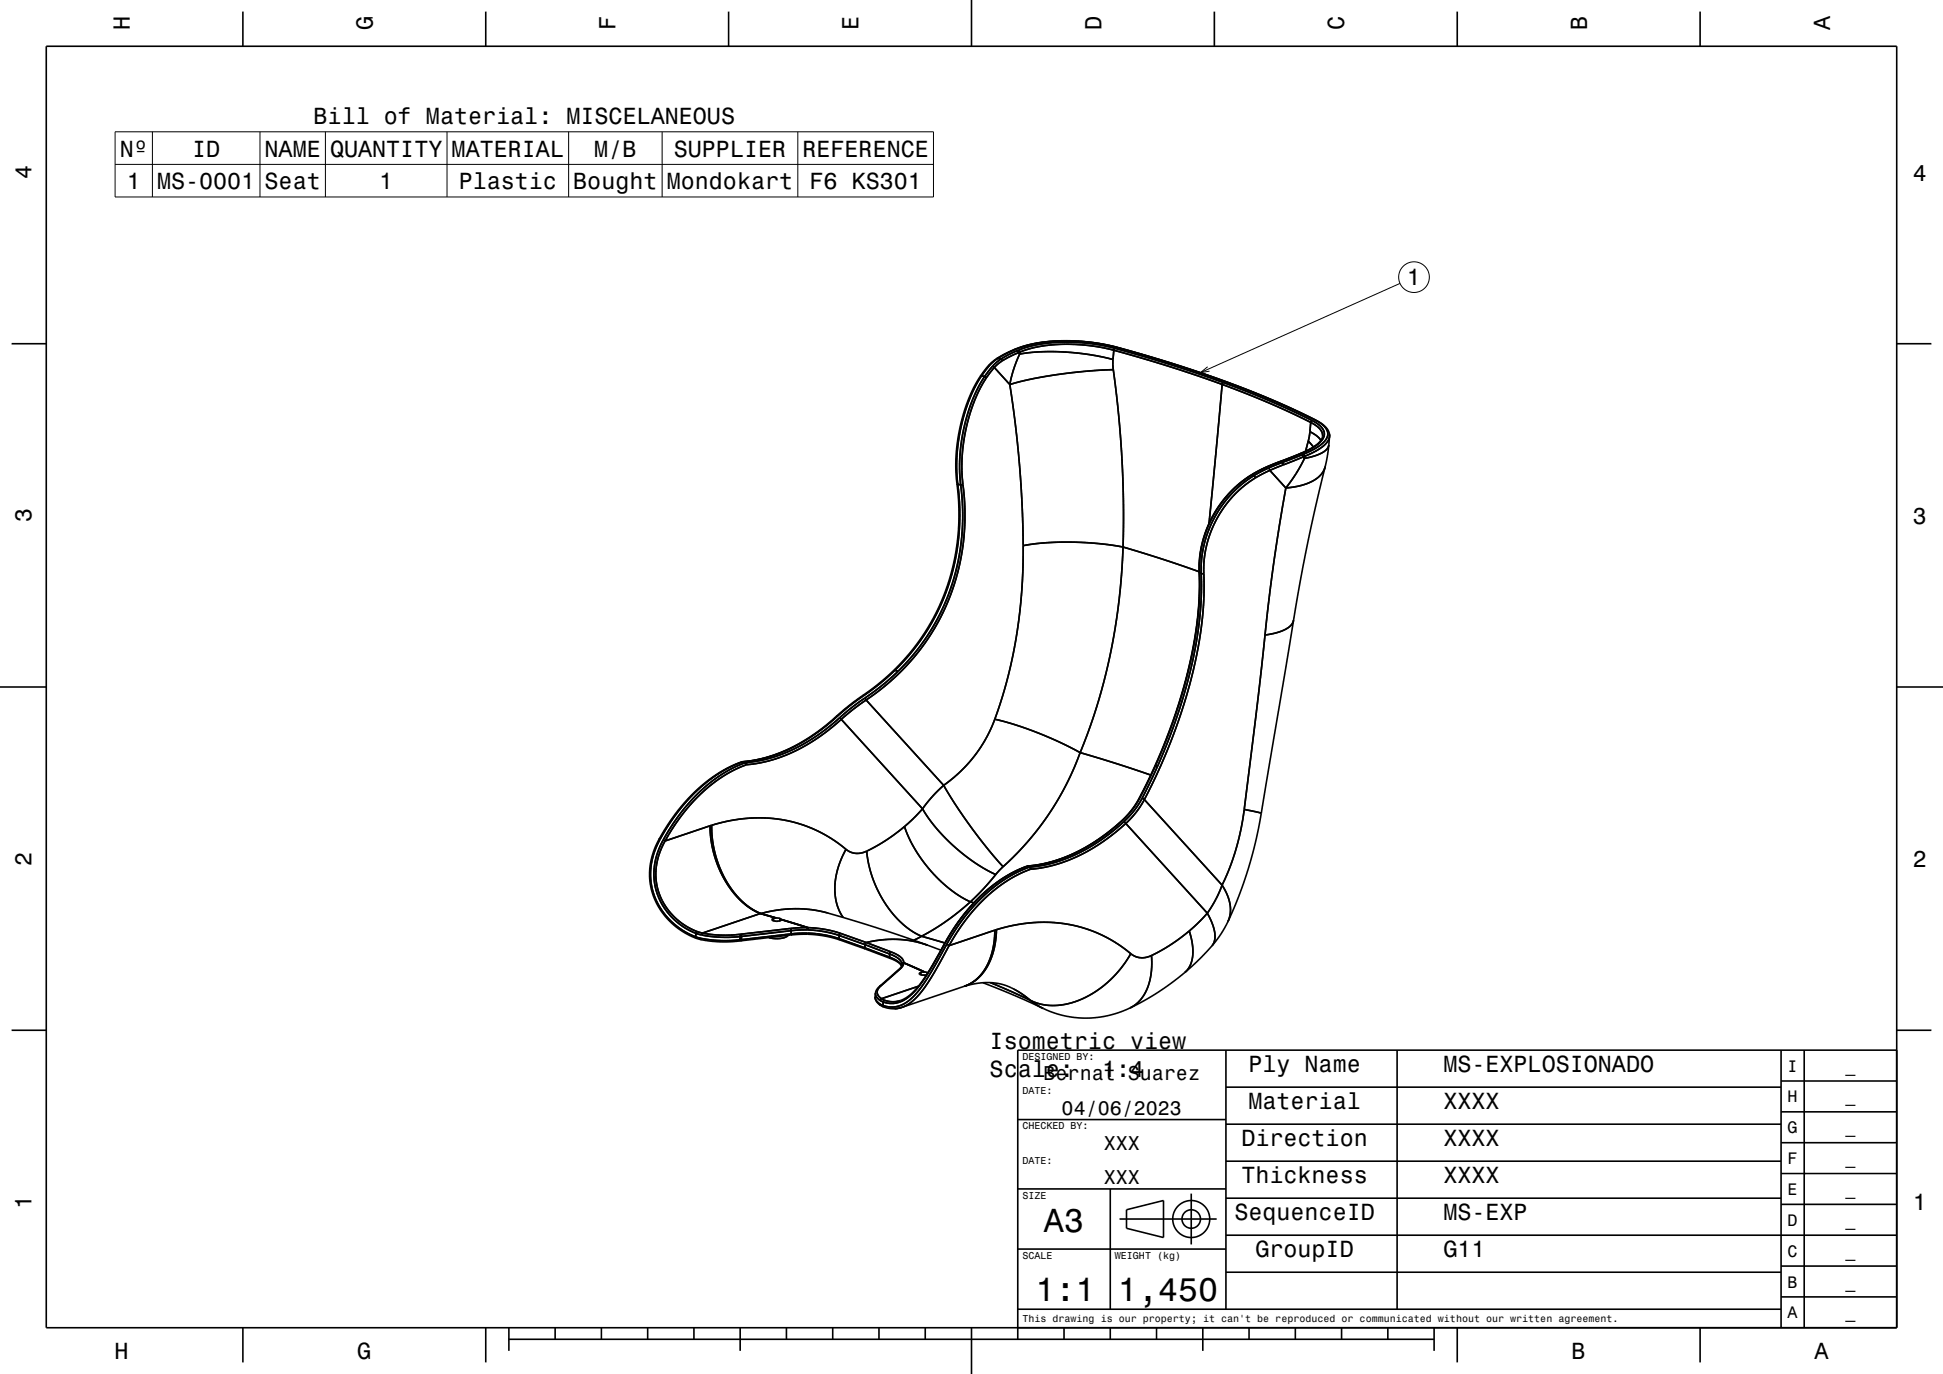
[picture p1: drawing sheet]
<svg xmlns="http://www.w3.org/2000/svg" width="420mm" height="297mm" viewBox="0 0 420 297" stroke-linecap="round" stroke-linejoin="round" font-family="sans-serif">
<g fill="none" stroke="#000" stroke-width=".35">
<path d="M10 10h400v277h-400zM52.5 2.5v7.5M105 2.5v7.5M157.5 2.5v7.5M210 0v10M262.5 2.5v7.5M315 2.5v7.5M367.5 2.5v7.5M2.5 74.3h7.5M213.6 79.1l-1.7 2.2M213.9 79l-1.7 2.2M213.9 79l-.3 .1"/>
<path d="M214.6 79.1l-1.8 2.3M214.6 79.1l.3 .3M214.9 79.4l-1.7 2.3M214.9 79.4l3.4 3.7M215.5 77.5l-1.9 1.6M215.7 77.5l-1.8 1.5M215.7 77.5h-.2M215.7 77.5l.7 .1M216.4 77.6l.3 .4M216.4 77.6l-1.8 1.5M216.7 78l-1.8 1.4M217.2 77.7l-.5 .3"/>
<path d="M219.1 79.8l-.8 3.3M219.2 75.6h.1M219.2 75.6l-3.7 1.9M219.3 75.6l-3.6 1.9M219.5 75.4h.2M219.5 75.4l-.3 .2M219.7 75.4l-.4 .2M219.9 75.8l-3.5 1.8M219.9 75.8l.2 .4M220.1 76.2l-2.9 1.5M220.1 76.2l.3 .3M220.2 75.7l.3 .4"/>
<path d="M220.2 75.7l-.3 .1M220.4 76.5l-1.3 3.3M220.4 76.5a50.4 50.4 0 0 1 20.2 1.2M220.4 76.5a50.8 50.8 0 0 1 20.2 1.2M220.5 76.1l-.1 .4M220.5 76.1l-.4 .1M240.6 77.7l.1 2.2M240.7 79.9l1.1 10.2 .7 9 .3 9.7v9.4M240.7 79.9l1.1 10.1 .7 8.7 .3 10.4v9.1M240.7 79.9a93.2 93.2 0 0 0-22.4 3.2M240.7 79.9a91.5 91.5 0 0 0-22.4 3.2M240.8 75.7l11.5 3.4 11.9 4"/>
<path d="M240.8 75.7l12.1 3.5 11.3 3.9M240.8 75.7a34.5 34.5 0 0 0-20.3 .4M240.8 75.7a36.4 36.4 0 0 0-19.6 .1l-.7 .3M240.8 75.7l-.2 2M241 75.3l-.2 .4M241 75.3l11.9 3.5 11.6 3.9M241 75.3l-2.9-.7-2.8-.4-3.5-.2h-2.9a29.9 29.9 0 0 0-7.7 1.3l-1 .4M241 75.3l12.2 3.6 11.3 3.8M241 75.3a35.4 35.4 0 0 0-20.8 .4M241.4 75.1l13 3.8 10.6 3.6M241.4 75.1l-5.4-1.1-5.9-.3a29.3 29.3 0 0 0-10.4 1.7M241.4 75.1l11.7 3.4 11.9 4"/>
<path d="M241.4 75.1a40.2 40.2 0 0 0-20.2-.2l-1.5 .5M241.5 75.1a39.2 39.2 0 0 0-21.1 0l-.9 .3M241.5 75.1l12.7 3.7 10.9 3.7M241.5 75.1h-.1M410 74.3h7.5M211.9 81.3a37.3 37.3 0 0 0-5 23.3M212.2 81.2l-1.3 2.2-1.3 2.7-1 2.9-.8 3.2-.7 3.4-.2 2.9-.1 3.2 .2 3M212.2 81.2l-.3 .1M212.2 81.2a37.4 37.4 0 0 0-5.2 23.5M212.2 81.2l.6 .2M212.8 81.4a37.5 37.5 0 0 0-5.1 23.4M212.8 81.4l.4 .3"/>
<path d="M212.8 81.4l-1.2 2.1-1.3 2.7-1 2.9-.9 3.1-.6 3.4-.3 3.2-.1 3.1 .3 2.9M213.2 81.7a28.1 28.1 0 0 0-2.8 5.7l-1.2 3.9-.9 4.4a35.3 35.3 0 0 0-.2 9M213.2 81.7a36.9 36.9 0 0 0-5.1 23M218.3 83.1l1.2 8.5 .9 8.7 .5 9 .3 8.6M218.3 83.1l1.2 9.1 .9 8.9 .5 8.2 .3 8.6M264.2 83.1l-2.8 30M264.2 83.1l10.1 4 9 4.2M264.2 83.1l10.6 4.2 8.5 4M264.5 82.7l-.3 .4M264.5 82.7l10.7 4.3 8.5 3.9M264.5 82.7l10.4 4.1 8.8 4.1M265 82.5l10.3 4.1 9 4.2"/>
<path d="M265 82.5l10.2 4.1 9.1 4.2M265 82.5h.1M265.1 82.5l9.8 3.9 9.5 4.4M276.7 99.8l-2.8 1.1M276.7 99.8h.1M276.8 99.8l-2.8 1.1M276.8 99.8l.3 .2M277.1 100l-2.9 1.2M277.1 100l.3 .5M280.8 98.2l-4.1 1.6M280.9 98.2l-4.1 1.6M280.9 98.2h-.1"/>
<path d="M281.1 98h.1M281.1 98l-.3 .2M281.2 98l-.3 .2M281.4 98.3l-4.3 1.7M281.4 98.3l.3 .5M281.7 98.8l-4.3 1.7M281.7 98.8l.3 .3M281.7 98.2l.3 .4M281.7 98.2l-.3 .1M282 99.1l-1.9 3.3M282 98.6l2.5-1.1 1.7-1.2 1-1.2 .2-1.2a3.9 3.9 0 0 1-2.3 3.2zM282 98.6l-.3 .2"/>
<path d="M282 98.6v.5M282.8 95.4l-.6 2.1M282.8 95.4l1.1 1.2zM283.2 93.3l-.4 2.1M283.2 93.3l1.5 1 .8 .9a5.3 5.3 0 0 0-2.3-1.9zM283.3 91.3a3.6 3.6 0 0 1 2.6 3M283.3 91.3l1.6 1a2.38 2.38 0 0 1 1 2M283.3 91.3l-.1 2M283.7 90.9l-.4 .4M283.7 90.9a3.8 3.8 0 0 1 2.6 3.1l-.1 .4a8.2 8.2 0 0 1-4.5 3.4l-.5 .2M283.7 90.9l1.2 .8a2.37 2.37 0 0 1 1.4 2.1 2.37 2.37 0 0 1-1.3 2.1l-1.7 1.1-2.1 1M284.3 90.8a4.4 4.4 0 0 1 2.7 2.9 3.8 3.8 0 0 1-2.3 3l-3 1.5"/>
<path d="M284.3 90.8l1 .6a2.6 2.6 0 0 1 1.4 3.5l-.8 .9a13.4 13.4 0 0 1-4.2 2.4M284.3 90.8h.1M284.4 90.8a4.4 4.4 0 0 1 3 3.3l-.2 2.1M285.2 97h.1M285.9 94.3a3.6 3.6 0 0 1-2.2 2.5l-2.6 1.2M287.2 96.2l-.3 .7-.7 .7a11 11 0 0 1-4.2 1.5M287.2 96.2l-.8 4.7M287.2 96.2a3.1 3.1 0 0 1-2.5 2.2l-2.7 .7M206.9 104.6l.1 .1M206.9 104.6a46.8 46.8 0 0 1-20.5 45.8M207 104.7l.5 5.7-.2 5.2-.8 5.3-1.6 5.8-1.9 4.9-2.6 4.7-3.1 4.3-3.9 4.3M207 104.7a46.8 46.8 0 0 1-13.6 40.2"/>
<path d="M207 104.7l.7 .1M207.7 104.8a47 47 0 0 1-13.6 40.3M207.7 104.8l.4 5.4-.2 5.8-.8 5.4-1.5 5.5-2 4.9-2.5 4.6-3.2 4.5-3.8 4.2M208.1 104.7l-.4 .1M208.1 104.7a47.6 47.6 0 0 1-20.9 46.6M208.1 104.7l.4 3.5 .1 3.6-.5 6.4-.5 3.2-.9 3.5-1 3.1-1.3 3.3-1.6 3.1-1.7 2.9-1.7 2.5-2.3 2.8-2 2.2-2.5 2.4-2.7 2.2-2.7 1.9M221.2 117.9l-.3 9.6-1.1 9.7-1 5-1 4.4-1.4 4.8-1.4 4.1M221.2 117.9a64.1 64.1 0 0 1 21.6 .3M221.2 117.9a106.1 106.1 0 0 1-6.2 37.6M242.8 118.2l-.4 6-.5 5.4-.8 6-1.1 5.7-1.2 5.5-1.6 5.4-1.7 5.1-2 5.4M242.8 118.2l8 2.5 8.4 2.9M242.8 118.2a127.4 127.4 0 0 1-9.3 44.5"/>
<path d="M270.6 102.6a24.1 24.1 0 0 0-11.4 21M270.6 102.6h.1M270.7 102.6a24.1 24.1 0 0 0-11.4 21.1M270.7 102.6l-2.6 1.8-2.3 2.2-2.1 2.5-1.7 2.8-1.3 3-.9 2.9-.5 2.9v3M270.7 102.6l.4 .2M271.1 102.8a24.1 24.1 0 0 0-11.4 21.1M271.1 102.8l.3 .5M271.1 102.8l-2.4 1.7-2.3 2.1-2.2 2.5-1.7 2.8-1.4 3.2-.9 2.9-.5 2.9v3M271.4 103.3l-2.5 1.7-2.2 2.1-2 2.5-1.6 2.4-1.3 2.9-1 3-.5 3-.1 3.1M271.4 103.3a23.6 23.6 0 0 0-11.2 20.7M273.9 100.9l-3.3 1.7M273.9 100.9h.1"/>
<path d="M274 100.9l-3.3 1.7M274.2 101.2l-3.1 1.6M274.2 101.2l.3 .5M274.5 101.7l-3.1 1.6M274.5 101.7l3.4 3.8M277.4 100.5l-2.9 1.2M277.9 105.5l-2.5 15.8-2 16M277.9 105.5a403 403 0 0 0-4.5 31.8M280.1 102.4l-2.2 3.1M286.4 100.9a377.2 377.2 0 0 0-6.8 33.2M286.4 100.9a6.7 6.7 0 0 1-5.3 4.1l-3.2 .5M286.5 100.8a5.9 5.9 0 0 1-4.6 4l-1.8 .4-2.2 .3"/>
<path d="M259.2 123.6a89.1 89.1 0 0 1-6.4 34.3 123.1 123.1 0 0 1-6.7 14.8M259.2 123.6l.1 .1M259.3 123.7a83.5 83.5 0 0 1-5.1 30.4l-2 5.6-2.4 5.8M259.3 123.7a88.3 88.3 0 0 1-6 33l-3.5 8.8M259.3 123.7l.4 .2M259.7 123.9l.5 .1M259.7 123.9a90 90 0 0 1-6.8 35.1l-2.7 6.7M259.7 123.9a88.2 88.2 0 0 1-5.9 32.8l-3.6 9M260.2 124a87.4 87.4 0 0 1-6 33.4 125.2 125.2 0 0 1-6.8 15.4M260.2 124a87.4 87.4 0 0 1-4.2 28l-2 5.9-2 5.2-2.1 4.7-2.5 5M273.4 137.3l-1.3 12.3-3.1 25.4M273.4 137.3l-1.6 14.9-2.8 22.8"/>
<path d="M279.6 134.1l-.2 .5a5.7 5.7 0 0 1-4 2.3l-2 .4M279.6 134.1l-7 41.7M279.6 134.1a3.5 3.5 0 0 1-2.6 2.3l-3.6 .9M0 148.5h10M180.8 154.9h.1M180.8 154.9a35 35 0 0 1-20.4 9.8M180.9 154.9l-4.9 3.9-2.6 1.7-2.5 1.3-2.5 1.1-2.7 .9-2.9 .6-2.3 .3M180.9 154.9a34.9 34.9 0 0 1-20.4 9.8M181.5 155.1a35.2 35.2 0 0 1-19.5 9.7h-.8M181.5 155.1l.3 .4M181.5 155.1l-4.8 3.9-2.5 1.5-2.8 1.5-2.4 1-2.7 .9-2.6 .6-2.5 .3M181.8 155.5l-2.4 2.1-2.5 1.8-2.7 1.7-2.6 1.4-2.7 1.1-2.5 .8-2.5 .6-2.5 .3"/>
<path d="M181.8 155.5a34.9 34.9 0 0 1-20.4 9.8M181.8 155.5l17.6 19.3M186.4 150.4l.1 .1M186.4 150.4l-2.8 2.1-2.8 2.4M186.5 150.5l-2.8 2-2.8 2.4M186.5 150.5l-2.9 2.1-2.7 2.3M186.9 150.9l-2.5 1.9-2.9 2.3M186.9 150.9l.3 .4M186.9 150.9l-2.8 2-2.6 2.2M187.2 151.3l-3 2.2-2.4 2M187.2 151.3l16.8 18.5M193.4 144.9l-3.2 2.8-3.7 2.8"/>
<path d="M193.4 144.9a49.6 49.6 0 0 1-6.9 5.6M193.4 144.9l.7 .2M194.1 145.1l-3.2 2.9-4 2.9M194.1 145.1a49.9 49.9 0 0 1-7.2 5.8M215 155.5a75.5 75.5 0 0 1 18.5 7.2M215 155.5a30.3 30.3 0 0 1-11 14.3M215 155.5l-2 4.4-2.4 3.6-3.1 3.4-3.5 2.9M215 155.5a75.7 75.7 0 0 1 18.5 7.2M410 148.5h10M153.5 178.5l.2 3.1 .6 2.9 .9 2.6 1.4 3.1M153.5 178.5a23.9 23.9 0 0 0 3.1 11.7M153.5 178.5l-9.7 3.3"/>
<path d="M153.8 178.4a21.7 21.7 0 0 0 8.4 17.9l2.3 1.2M153.8 178.4l-.3 .1M153.8 178.4a30.1 30.1 0 0 1 29.1 5.2M153.8 178.4l3.8-1 3.9-.5 4.2-.1 3.8 .5 3.6 .9 3.5 1.4 3.3 1.8 3 2.2M160.3 164.7h.1M160.3 164.7a33.8 33.8 0 0 0-16.7 14.8l-1.1 1.9M160.4 164.7h.1M160.4 164.7h-.1M160.4 164.7a33.3 33.3 0 0 0-16 13.9l-1.7 2.8M160.4 164.7a34.3 34.3 0 0 0-17 15.5l-.7 1.2M160.4 164.7l.7 .2M160.5 164.7l.7 .1"/>
<path d="M160.5 164.7h-.1M161.1 164.9a34.2 34.2 0 0 0-16.6 14.7l-1.1 2M161.1 164.9l.3 .4M161.1 164.9a34.3 34.3 0 0 0-17 15.4l-.7 1.3M161.2 164.8l.2 .5M161.2 164.8l-.1 .1M161.4 165.3l-2.5 1-2.5 1.4a31.7 31.7 0 0 0-5.8 4.8l-3.6 4.3-3.2 5M161.4 165.3a33.5 33.5 0 0 0-16.3 14.2l-1.3 2.3M161.4 165.3h.1M173.7 178.4h.1M195.5 178.7l-4 3-4.2 2.3M195.5 178.7a29.8 29.8 0 0 0 14.3 16.2"/>
<path d="M195.5 178.7l-3.9 2.9-4.3 2.4M195.5 178.7a29.7 29.7 0 0 0 14.3 16.2M199.4 174.8l-3.9 3.9M199.4 174.8a38.6 38.6 0 0 0 15.8 14.2M199.4 174.8a38.5 38.5 0 0 0 15.8 14.2M204 169.8l-2.5 2.4-2.1 2.6M204 169.8a107.6 107.6 0 0 0 12.8 17.5M233.5 162.7a61.3 61.3 0 0 1-16.7 24.6M233.5 162.7l7.9 2.4 7.3 2.4-6.9-2.3zM242.4 177.5a34.7 34.7 0 0 1-19.7 9.6l-.6 .1M242.5 177.5a35.1 35.1 0 0 1-19.4 9.6l-.9 .1M242.5 177.5h-.1"/>
<path d="M242.5 177.5l-2.4 2-2.6 1.9-4.9 2.9-2.7 1.1-2.5 .9-2.3 .5-2.9 .4M242.9 177.6l-4.5 3.7-2.8 1.8-2.5 1.3-2.7 1.2-2.5 .8-2.7 .7-2.6 .3M242.9 177.6a34.8 34.8 0 0 1-20.3 9.8M242.9 177.6l.5 .4M243.4 178l-2.8 2.3-2.4 1.8-3 1.8-2.6 1.3a30.7 30.7 0 0 1-7.3 2.4l-2.5 .3M243.4 178a35.2 35.2 0 0 1-20.6 9.9M243.4 178l17.6 19.4M245.6 175.5l-2.2 2.5M246.1 172.7a17.9 17.9 0 0 1-3.7 4.8M246.3 172.6a18 18 0 0 1-3.8 4.9M246.3 172.6l-.2 .1M246.3 172.6l-1.7 2.6-2.1 2.3"/>
<path d="M246.9 172.6l-1.7 2.6-2.3 2.4M246.9 172.6l.5 .2M246.9 172.6a18.4 18.4 0 0 1-4 5M247.4 172.8l-1.8 2.7M247.4 172.8l16.8 18.5M249.8 165.5l-3.5 7.1M249.8 165.5l.4 .2M250.2 165.7l-3.3 6.9M269 175l-.8 4.5-1 4-1.4 4.1-1.6 3.7M269 175l3.6 .8M269 175a52.2 52.2 0 0 1-4.8 16.3M272.6 175.8a89.1 89.1 0 0 1-7.1 23.3"/>
<path d="M142.5 181.4h.2M142.5 181.4a14.7 14.7 0 0 0 7.3 21.2l.6 .2M142.7 181.4l-1.4 3.2-.6 3v3.2l.8 2.9 1.4 2.8 2 2.5 2.7 2.1 2.7 1.4M142.7 181.4a14.4 14.4 0 0 0 7.6 21.1M143.2 194.7a14.2 14.2 0 0 0 7.5 6.7M143.2 194.7a14.3 14.3 0 0 0 7.5 6.7M143.4 181.6a13.8 13.8 0 0 0 7.1 20.2M143.4 181.6l.4 .2M143.4 181.6l-1.3 2.9-.7 3v3l.6 2.6 1.3 2.7 1.8 2.4 2.5 2.1 2.9 1.5M143.8 181.8l-1.5 3.3-.5 3.3v1.8l.3 1.6 1.1 2.9M143.8 181.8a13.3 13.3 0 0 0-.6 12.9M156.6 190.2l1.8 2.5 1.8 2 2.1 1.7 2 1.1"/>
<path d="M156.6 190.2a16.6 16.6 0 0 0 7.7 7.3M164.3 197.5l3.4 .9M164.3 197.5l-12.5 4.2M164.5 197.5l3.3 .9M164.5 197.5h-.2M166.9 198.8l.3 .2M167 198.6l-.1 .2M167.2 199l.3 .1M167.2 198.5l-.2 .1M167.2 198.5v.5M167.5 199.1h.4M167.7 198.4l-.5 .1"/>
<path d="M167.8 198.4h-.1M167.8 198.4h.4M168.2 198.4l.4 .1M168.3 199.1h-.4M168.6 199l-.3 .1M168.6 198.5v.5M168.6 198.5l.2 .1M168.8 198.6l.1 .1M168.8 198.9l-.2 .1M168.9 198.7l5.8 1.8M168.9 198.7v.1M168.9 198.8l5.6 1.7"/>
<path d="M168.9 198.8l-.1 .1M179 197.4h.1M179 197.4a26.6 26.6 0 0 0-14.5 .1M179 197.4l11.3 3.4 10.2 3.5M179 197.4a27.2 27.2 0 0 0-14.5 .1M182.9 183.6a15.4 15.4 0 0 0-1.6 13l1 1.7a13.2 13.2 0 0 1-.4-12.6zM182.9 183.6a4 4 0 0 0 4.4 .4M187.3 184a23.6 23.6 0 0 0 10.7 17.8l1.2 .6M187.3 184a23.2 23.2 0 0 0 11 18l.9 .4M209.8 194.9l-5.2 4.2-5.4 3.3M209.8 194.9l-5.4 4.3-5.2 3.2M209.8 194.9l.7 .2"/>
<path d="M215.2 189l-2.5 3-2.9 2.9M215.2 189l-2.8 3.3-2.6 2.6M216.8 187.3l-1.6 1.7M222 187.2a33.7 33.7 0 0 0-16 13.7l-1.8 3M222 187.2h.1M222.1 187.2h.1M222.1 187.2h-.1M222.1 187.2a33.9 33.9 0 0 0-16.7 14.8l-1.1 1.9M222.1 187.2a34.3 34.3 0 0 0-17.1 15.4l-.7 1.3M222.1 187.2l.4 .2M222.2 187.2h-.1M222.2 187.2l.4 .2"/>
<path d="M222.5 187.4a34.3 34.3 0 0 0-17.2 15.5l-.7 1.2M222.5 187.4a33.4 33.4 0 0 0-16.3 14.1l-1.6 2.6M222.5 187.4l.3 .5M222.6 187.4l.2 .5M222.6 187.4h-.1M222.8 187.9l-2.4 1-2.6 1.4a31.7 31.7 0 0 0-5.8 4.8l-2.7 3.1-2.4 3.3M222.8 187.9a33.9 33.9 0 0 0-16.8 15l-.8 1.5M222.8 187.9h.1M261 197.4l-3.9 3.8M261 197.4a8.3 8.3 0 0 1 1.4 6.3l-.4 .8M261 197.4a8.3 8.3 0 0 1 1.5 6.2l-.5 .9M262.8 194.4l-1.8 3"/>
<path d="M264.2 191.3l-1.4 3.1M264.2 191.3a8.1 8.1 0 0 1 1.5 7.3 21.5 21.5 0 0 1-3.7 5.9M264.2 191.3a8.1 8.1 0 0 1 1.2 8M150.3 202.5l1.3 .3M150.3 202.5l.1 .3M150.4 202.8l1.3 .3M150.5 201.8l1.2 .3M150.5 201.8l-.2 .7M150.7 201.4l1.1 .3M150.7 201.4l-.2 .4M151.6 202.8a27.3 27.3 0 0 0 8.3 .4M151.6 202.8l.1 .3"/>
<path d="M151.6 202.8a27.2 27.2 0 0 0 8.3 .4M151.7 203.1l4 .5 4.1-.2M151.7 202.1a27.5 27.5 0 0 0 8.3 .3M151.7 202.1a27.8 27.8 0 0 0 8.3 .3M151.8 201.7l4 .4 4.1-.1M151.8 201.7l-.1 .4M151.8 201.7a26.2 26.2 0 0 0 8.1 .3M159.9 202l.1 .4M159.9 203.2l-.1 .2M160 202.4l-.1 .8M160.2 201.9l.1 .5M160.2 201.9l-.3 .1"/>
<path d="M160.2 203.4h-.4M160.3 203.1l-.4 .1M160.3 203.1l-.1 .3M160.3 202.4h-.3M160.3 202.4v.7M169.9 202.5l.4-.3a4.6 4.6 0 0 1-4.1 .5 6 6 0 0 0 3.7-.2M170.9 200.7l-10.7 1.2M170.9 200.7l.1 .5M170.9 202.1l-10.7 1.3M171 201.9l-10.7 1.2M171 201.9l-.1 .2M171 201.2l-10.7 1.2"/>
<path d="M171 201.2v.7M174.5 201.7l-3.5 .2M174.5 201.7v.2M174.5 201.9l-3.6 .2M174.5 201.7h.1M174.5 201.9h.1M174.5 201l-3.5 .2M174.5 201h.2M174.5 200.5l-3.6 .2M174.5 200.5v.5M174.5 200.5h.2M174.6 201.7l1.9 .1"/>
<path d="M174.6 201.7v.2M174.6 201.9a24.3 24.3 0 0 1 6.9 1.3M174.7 201l1.8 .1M174.7 200.5l3.8 .4 3.2 .9M174.7 200.5v.5M174.7 200.5l1.5 .1a23.1 23.1 0 0 1 5.5 1.2M176.5 201.8l2.7 .5 2.2 .6M176.5 201.8l2.5 .4 2.4 .7M176.5 201.1l2.7 .5 2.2 .6M176.5 201.1l2.9 .5 2 .6M181.4 202.9l.1 .3M181.4 202.9l5.6 2"/>
<path d="M181.4 202.2l5.6 2M181.4 202.2v.7M181.5 203.2l5.6 1.9M181.7 201.8l5.6 1.9M181.7 201.8l-.3 .4M187 204.9l.1 .2M187 204.9l5.3 2M187 204.2l5.3 2M187 204.2v.7M187.1 205.1l5.3 2.1M187.3 203.7a22.8 22.8 0 0 1 13.2 .6M187.3 203.7l-.3 .5"/>
<path d="M187.3 203.7l5.3 2.1M189.2 215.4a1.79 1.79 0 0 0 .9 1.6M189.2 215.4a2.01 2.01 0 0 0 1.1 1.9M189.2 215.4a1.76 1.76 0 0 0 .9 1.6M189.2 214.7a1.8 1.8 0 0 0 1 1.5M189.2 214.7l.1 .3a1.96 1.96 0 0 0 .9 1.2M189.2 214.7v.7M189.9 216.8h.1M190.1 217l.8 .3M190.1 217l.2 .3M190.1 213.2l-.6 .7-.3 .8M190.2 216.2l.7 .4"/>
<path d="M190.2 213.1l-.1 .1M190.3 217.3l.7 .4M190.4 213.1a1.53 1.53 0 0 0-.8 1.5 1.53 1.53 0 0 0 .9 1.3M190.4 213.1l-.3 .1M190.4 213.1a1.54 1.54 0 0 0-.8 1.5 1.54 1.54 0 0 0 .9 1.3M190.5 213l-.3 .1M190.5 213l-.1 .1M190.5 215.9l-.3 .3M190.5 215.9l.7 .3M190.9 217.3l.1 .4M190.9 216.6v.7M191.2 216.2l1.8 .3 1.6-.2"/>
<path d="M191.2 216.2l-.3 .4M192.3 206.2a4.8 4.8 0 0 1 2.5 1.6M192.3 206.9l1.6 .8 .9 .8M192.3 206.2l.4 .1a5 5 0 0 1 2.1 1.5M192.3 206.9l.1 .3M192.3 206.2v.7M192.4 207.2a4.3 4.3 0 0 1 2.5 1.6M192.6 205.8h.2a4.8 4.8 0 0 1 2.5 2l.1 .3M192.6 205.8l-.3 .4M192.6 205.8a3.7 3.7 0 0 1 2.7 2.1l.1 .2M193.4 218h.4a6.7 6.7 0 0 0 4-2.1 6.6 6.6 0 0 1-4.4 2.1zM194 210h.1"/>
<path d="M194.4 209.5l-4.2 3.6M194.6 209.4l-4.1 3.6M194.6 209.4l-.2 .1M194.8 207.8l.2 .6M194.8 208.5l.1 .3M195 208.5l-.2 .6-.4 .4M195 208.4v.1M195.3 208.1l-.2 .7-.5 .6M195.3 208.1l-.3 .4M195.3 208.1l-.1 .6-.6 .7M195.3 208.1l.2 .1M195.4 208.1l-.4 .3"/>
<path d="M195.4 208.1l.2 .1M195.4 208.1h-.1M195.5 208.2l4.3 1.9M195.6 208.2l4.3 1.9M198.5 213.2l-8 2.7M198.7 210.4l.1 .2M198.8 210.6l.2 .1M198.8 210.3l-.1 .1M199 210.7l.3 .1M199 210.2l-.2 .1M199 210.2v.5M199.2 202.4l-1.7 .8"/>
<path d="M199.2 202.4l5 1.4M199.3 210.8h.4M199.4 210.1l-.4 .1M199.8 210.1h-.4M199.8 210.1h.1M199.9 210.1h.3M200.1 210.8h-.4M200.2 210.1l.2 .1M200.3 210.7l-.2 .1M200.3 210.7h.1M200.4 210.2l.2 .1M200.4 210.2v.3"/>
<path d="M200.5 204.3l2.9 1.1M204.2 203.9h.1M204.2 203.9a47.5 47.5 0 0 1-6.6 10.4 5.7 5.7 0 0 1-6.4 1.9M204.3 203.9l-3.7 6.5a14.2 14.2 0 0 1-6 6.2 5.3 5.3 0 0 1-3.7 0M204.3 203.9l-3.1 5.5a16.8 16.8 0 0 1-6.3 7 5.2 5.2 0 0 1-4 .2M204.6 204.1l-4.4 7.8a12.8 12.8 0 0 1-5.5 5.4 5.4 5.4 0 0 1-3.8 0M204.6 204.1l.6 .3M204.6 204.1l-2.5 4.5a25 25 0 0 1-5.8 7.8 5.6 5.6 0 0 1-5.4 .9M205.2 204.4l-2.4 4.3a30.4 30.4 0 0 1-5 7.2M205.2 204.4a59.8 59.8 0 0 1-6.3 10.3l-1.1 1.2M206.9 201.5l-1.7 2.9M208.4 213.2a13.7 13.7 0 0 1 10.1 .3"/>
<path d="M208.5 213.2l-13.6 4.6a5.8 5.8 0 0 1-3.9-.1M211.5 211.3a7.7 7.7 0 0 1-3 1.9M211.5 211.3l-1.4 1.1-1.6 .8M212.5 212.4l6.7 2.7 6.3 2.9M214.1 212.4l8.6 3.8M215 201.1a14.6 14.6 0 0 1-3.5 10.2M215 201.1l-.2 3-.7 2.9-1.1 2.4-1.5 1.9M215 201.1l-9.8 3.3M215.4 201a30.1 30.1 0 0 1 29 5.1M215.4 201a14 14 0 0 1-4.5 10.9l-.9 .6-1.5 .7M215.4 201l-.4 .1M215.4 201l4-1 3.9-.6h4.1l3.6 .4 3.6 .9 3.5 1.4 3.3 1.8 3 2.2"/>
<path d="M215.4 201a14.1 14.1 0 0 1-4.3 10.7l-1.3 .9-1.3 .6M218.5 213.5l2.1 1.2 2.1 1.5M219.2 213.8l1.7 1 1.8 1.4M222.7 216.2l.2 .2a21 21 0 0 0 21.4 1.5M244.4 206.1a21.7 21.7 0 0 1-15 11.1 11.1 11.1 0 0 1-6.7-1M244.4 206.1a4 4 0 0 0 4.5 .4M244.4 206.1a21.8 21.8 0 0 1-14.9 11.1 11.2 11.2 0 0 1-6.8-1M248.9 206.5a12.3 12.3 0 0 1-3 10.3l-1.6 1.1M248.9 206.5a12.2 12.2 0 0 1-3.1 10.4l-1.5 1M256.1 210.2l-3.3 2.6-2.6 1.7-3.1 1.9-2.8 1.5M257.1 201.2l-3.8 2.9-4.4 2.4M257.1 201.2a9.6 9.6 0 0 1-.2 8.1l-.8 .9"/>
<path d="M257.1 201.2l-4 3-4.2 2.3M257.1 201.2a10 10 0 0 1 0 7.9l-1 1.1M262 204.5l-2.5 2.6-3.4 3.1M2.5 222.7h7.5M265 235h120M265 227v56M302 227v56M385 233.7h25M385 227v60M390 227v60M410 222.7h7.5M410 227h-190v62.5"/>
<path d="M220 257h45M220 242h45M240 257v26M257.5 258v11M265 259h120M265 251h120M265 243h120M385 253.7h25M385 247h25M385 240.3h25M220 270h45M242 263.5h21"/>
<path d="M243.5 261.5l8-2v8l-8-2zM265 275h120M265 267h145M385 273.7h25M385 260.3h25M52.5 287v7.5M105 287v7.5M110 289.5h200M110 287v5M120 287v2.5M130 287v2.5M140 287v2.5"/>
<path d="M150 287v2.5M160 287v5M170 287v2.5M180 287v2.5M190 287v2.5M200 287v2.5M210 287v10M220 283h165M230 287v2.5M240 287v2.5M250 287v2.5M260 287v5"/>
<path d="M270 287v2.5M280 287v2.5M290 287v2.5M300 287v2.5M310 287v5M315 287v7.5M367.5 287v7.5M385 280.3h25"/>
<circle cx="257.5" cy="263.5" r="2"/>
<circle cx="257.5" cy="263.5" r="4"/>
</g>
<g fill="none" stroke="#000" stroke-width=".22">
<path d="M24.9 28.5h176.9v14.1h-176.9zM24.9 35.5h176.9M32.9 28.5v14.1M56.2 28.5v14.1M70.3 28.5v14.1M96.6 28.5v14.1M122.9 28.5v14.1M143.1 28.5v14.1M172.5 28.5v14.1M261 79.3l-1.5 1.2 2-.3M302.6 61.3l-43.1 19.2"/>
<circle cx="305.7" cy="59.9" r="3.3"/>
</g>
<g font-size="7.2">
<text x="225.7" y="266.3">A3</text>
<text x="223.8" y="281.3">1:1</text>
<text x="241.7" y="281.3">1,450</text>
</g>
<g font-size="5">
<text x="28.1" y="6.5" transform="rotate(-90 28.1 6.5)">H</text>
<text x="80.6" y="6.5" transform="rotate(-90 80.6 6.5)">G</text>
<text x="133.1" y="6.5" transform="rotate(-90 133.1 6.5)">F</text>
<text x="185.6" y="6.5" transform="rotate(-90 185.6 6.5)">E</text>
<text x="238.1" y="6.5" transform="rotate(-90 238.1 6.5)">D</text>
<text x="290.6" y="6.5" transform="rotate(-90 290.6 6.5)">C</text>
<text x="343.1" y="6.5" transform="rotate(-90 343.1 6.5)">B</text>
<text x="395.6" y="6.5" transform="rotate(-90 395.6 6.5)">A</text>
<text x="67.8" y="26.8">Bill of Material: MISCELANEOUS</text>
<text x="25.9" y="33.8">Nº</text>
<text x="41.5" y="33.8">ID</text>
<text x="57.2" y="33.8">NAME</text>
<text x="71.3" y="33.8">QUANTITY</text>
<text x="97.6" y="33.8">MATERIAL</text>
<text x="128.5" y="33.8">M/B</text>
<text x="145.7" y="33.8">SUPPLIER</text>
<text x="173.5" y="33.8">REFERENCE</text>
<text x="6.8" y="38.7" transform="rotate(-90 6.8 38.7)">4</text>
<text x="27.4" y="40.9">1</text>
<text x="33.9" y="40.9">MS-0001</text>
<text x="57.2" y="40.9">Seat</text>
<text x="82" y="40.9">1</text>
<text x="99.1" y="40.9">Plastic</text>
<text x="123.9" y="40.9">Bought</text>
<text x="144.1" y="40.9">Mondokart</text>
<text x="175" y="40.9">F6 KS301</text>
<text x="413.5" y="39">4</text>
<text x="304.1" y="61.7">1</text>
<text x="6.8" y="112.9" transform="rotate(-90 6.8 112.9)">3</text>
<text x="413.5" y="113.2">3</text>
<text x="6.8" y="187.1" transform="rotate(-90 6.8 187.1)">2</text>
<text x="413.5" y="187.4">2</text>
<text x="213.9" y="226.7">Isometric view</text>
<text x="213.9" y="232.7">Scale:</text>
<text x="238.2" y="232.7">1:4</text>
<text x="269.9" y="231.8">Ply Name</text>
<text x="312" y="231.8">MS-EXPLOSIONADO</text>
<text x="269.9" y="239.8">Material</text>
<text x="312" y="239.8">XXXX</text>
<text x="268.3" y="247.8">Direction</text>
<text x="312" y="247.8">XXXX</text>
<text x="268.3" y="255.8">Thickness</text>
<text x="312" y="255.8">XXXX</text>
<text x="6.8" y="261.3" transform="rotate(-90 6.8 261.3)">1</text>
<text x="266.8" y="263.8">SequenceID</text>
<text x="312" y="263.8">MS-EXP</text>
<text x="413.5" y="261.6">1</text>
<text x="271.4" y="271.8">GroupID</text>
<text x="312" y="271.8">G11</text>
<text x="24.7" y="293.8">H</text>
<text x="77.2" y="293.8">G</text>
<text x="339.7" y="293.8">B</text>
<text x="392.2" y="293.8">A</text>
</g>
<g font-size="4.3">
<text x="225.6" y="233.5">Bernat Suarez</text>
<text x="229.5" y="241">04/06/2023</text>
<text x="238.6" y="248.5">XXX</text>
<text x="238.6" y="256">XXX</text>
</g>
<g font-size="3.6">
<text x="386.4" y="231.6">I</text>
<text x="398.9" y="231.6">_</text>
<text x="386.4" y="238.3">H</text>
<text x="398.9" y="238.3">_</text>
<text x="386.4" y="245">G</text>
<text x="398.9" y="245">_</text>
<text x="386.4" y="251.6">F</text>
<text x="398.9" y="251.6">_</text>
<text x="386.4" y="258.3">E</text>
<text x="398.9" y="258.3">_</text>
<text x="386.4" y="265">D</text>
<text x="398.9" y="265">_</text>
<text x="386.4" y="271.6">C</text>
<text x="398.9" y="271.6">_</text>
<text x="386.4" y="278.3">B</text>
<text x="398.9" y="278.3">_</text>
<text x="386.4" y="285">A</text>
<text x="398.9" y="285">_</text>
</g>
<g font-size="2.2">
<text x="221" y="229.1">DESIGNED BY:</text>
<text x="221" y="236.6">DATE:</text>
<text x="221" y="244.1">CHECKED BY:</text>
<text x="221" y="251.6">DATE:</text>
<text x="221" y="259.1">SIZE</text>
<text x="221" y="272.1">SCALE</text>
<text x="241" y="272.1">WEIGHT (kg)</text>
<text x="221" y="285.8">This drawing is our property; it can't be reproduced or communicated without our written agreement.</text>
</g>
</svg>
